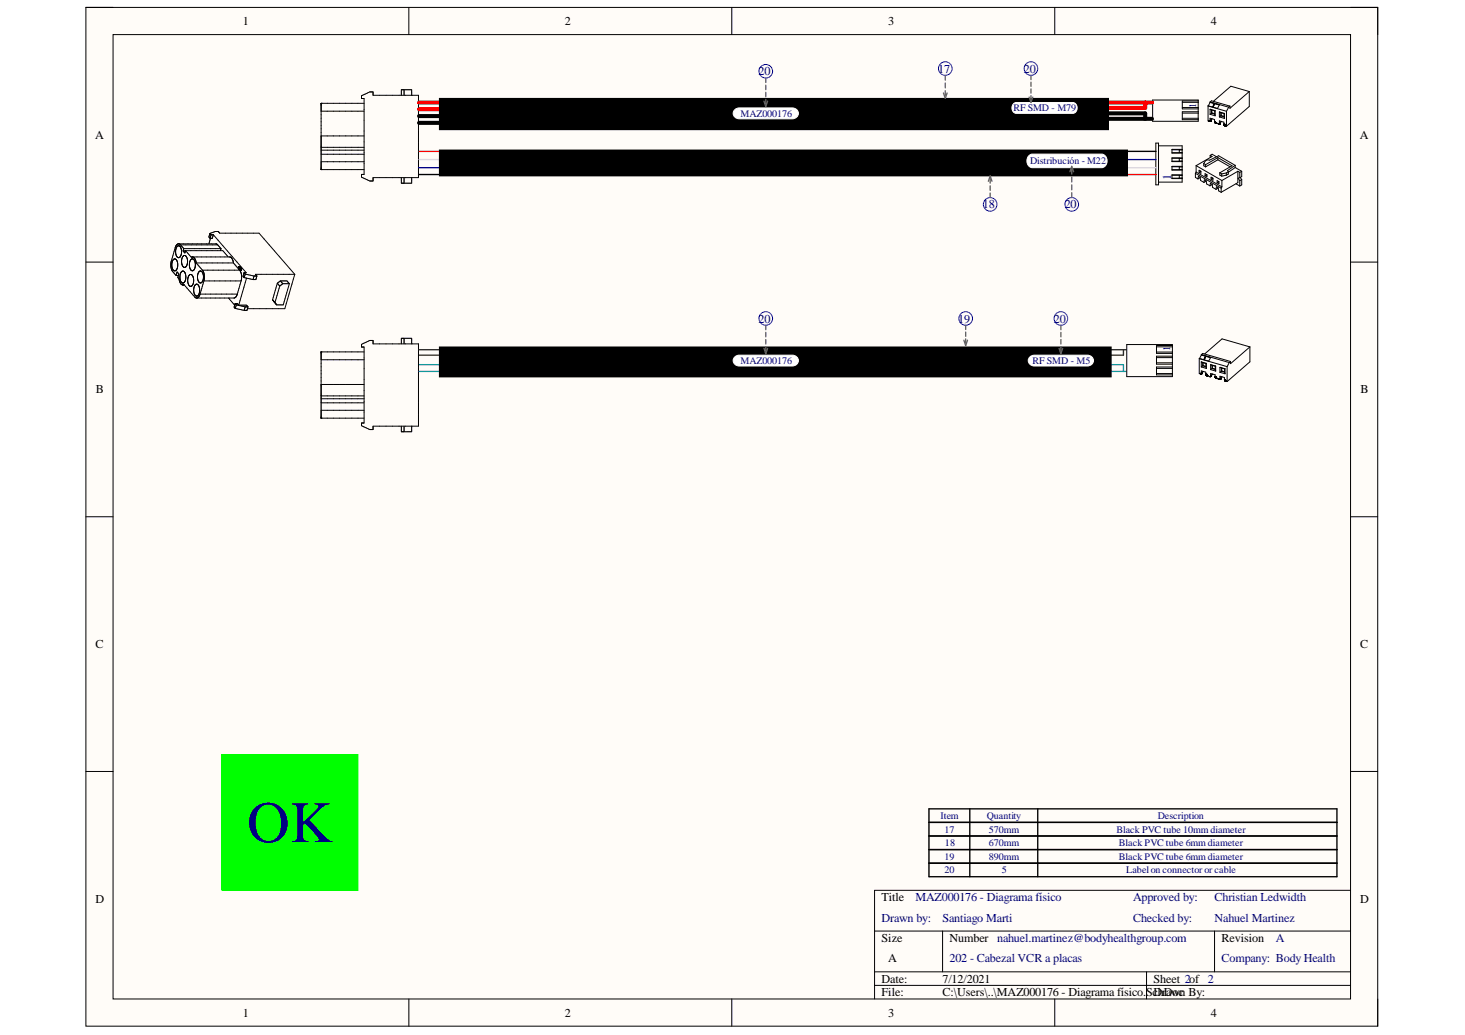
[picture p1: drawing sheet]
<svg xmlns="http://www.w3.org/2000/svg" width="297mm" height="210mm" viewBox="0 0 297 210" stroke-linecap="round" stroke-linejoin="round" font-family="sans-serif">
<path d="M17.4 1.5h261.9v206.6h-261.9z" fill-rule="evenodd" fill="#fffcf8"/>
<path d="M17.4 1.5h261.9v206.6h-261.9z" fill="none" stroke="#000" stroke-width=".2"/>
<path d="M22.9 7h250.9v195.6h-250.9z" fill-rule="evenodd" fill="#fffcf8"/>
<g fill="none" stroke="#000" stroke-width=".2">
<path d="M17.4 1.5h5.5M22.9 7h250.9v195.6h-250.9zM73.3 19.4l1.7-.8h.6v.7h9.3v16.7h-9.3v.7h-.6l-1.7-.8v-.5h.5v-15.4h-.5zM81.4 19.3v-1.1h2.1v1.1M81.9 18.2v1.1M82.9 1.5v5.5M89.1 20h135.6v6.3h-135.6zM148.4 1.5v5.5M213.9 1.5v5.5M253.3 18.6l-3.7-1.1-3.6 3.1M253.3 18.6l-3.9 3.4v-.5M253.3 18.6v3l-4.6 4"/>
<path d="M273.8 1.5h5.5v5.5M65.1 21h.1M65.1 34.4h.1M65.1 21h8.7M65.1 21v13.4M65.1 22.6h8.7M65.1 27.6h8.7M65.1 29.9h8.7M65.1 30.5h8.7M65.1 31.3h8.7M65.1 32.8h8.7M65.1 34.4h8.7"/>
<path d="M81.4 36v1.2h2.1v-1.2M81.9 36v1.2M89.1 30.4h139.5v5.3h-139.5zM233.7 20.3h9.2v4.3h-9.2zM234.3 29h.6v8.5h-.6zM234.9 29.6h4.8v7.3h-4.8M237.6 33.8h1.5v.6h-1.5M237.6 30.4h1.5v.6h-1.5M237.6 32.1h1.5v.6h-1.5M237.6 35.5h1.5v.6h-1.5M239.1 35.6h.6M239.1 36.1h.6"/>
<path d="M239.1 30.9h.6M239.1 32.6h.6M239.1 32.1h.6M239.1 30.4h.6M239.1 33.9h.6M239.1 34.4h.6M239.7 32h-2.1v.8h2.1M239.7 33.7h-2.1v.8h2.1M239.7 35.5h-2.1v.7h2.1M239.7 30.3h-2.1v.8h2.1M239.7 22.9h3.2M239.7 21.8h3.2"/>
<path d="M239.7 20.8h3.2M239.7 24h3.2M242.4 35.2l5.2 3M242.4 35.2v.8l.5 .3M242.5 33.6l5.2 3M242.5 33.6v1.3M242.5 34.9l5.2 3M242.5 34.9l-.1 .3M242.9 36.3l.1-.5 .3 .2 .1 .6 .7 .4M242.9 20.5h-3.2v1.6h3.2M242.9 22.7h-3.2v1.6h3.2M243.1 34.5l.4 .2v.5l-.4-.3z"/>
<path d="M243.3 36l-.4 .3M243.4 34.8l-.3 .1M243.4 34.8h.1M243.4 34.7v.1M244.1 33.2v.4l.3 .2M244.1 33.2l.3 .2M244.1 33.2l.3-.6 .4-.2 .4 .1 1.9-.9 3.3 1.9M244.1 37l.1-.5 .4 .2v.6l.7 .4M244.3 35.2l.4 .2v.5l-.4-.3zM244.4 33.4v.4M244.6 36.7l-.5 .3M244.6 35.5l-.3 .1"/>
<path d="M244.6 35.5h.1M244.6 35.4v.1M244.9 21.5v3l.2 .1M244.9 21.5l3.8 1.1M245.1 24.6h.1M245.2 24.6h.1M245.3 24.6h.1M245.3 24.6h-.2M245.3 24.5h.1M245.3 24.5v-.5l1 .2v.5M245.3 24.5v.1M245.3 24.4h.1"/>
<path d="M245.4 20.7v.1M245.4 20.7l1.8 .6-.4 .7-1.9-.5M245.4 22.2v1M245.4 22.2l1 .3M245.4 23.2l1 .3M245.4 22.2l.2 .1M245.4 20.8l-.4 .7M245.4 20.8l1.8 .5M245.4 31.5l.4 .2-3.3 1.9M245.4 31.5l.4-.2 .9 .5M245.4 31.5v.5M245.4 20.7h.1"/>
<path d="M245.4 20.7l.2-.3 3.8 1.1M245.4 20.7l3.7 1M245.6 35.9l.3 .2v.5l-.3-.3zM245.6 23l-.2 .2M245.6 22.3v.7M245.6 22.3l.7 .2M245.6 23l.7 .1M245.7 22.9l.6 .2M245.7 22.9l-.1 .1M245.7 22.3v.6M245.7 24.1l-.4 .3M245.8 37.4l-.4-.2-.1 .5"/>
<path d="M245.8 37.4l.1 .6 .7 .4M245.8 37.4l-.5 .3M245.8 24.1l-.5 .4M245.8 36.2h.1M245.8 36.2l-.2 .1M245.8 36.1v.1M245.9 21.6l.1 .1M245.9 21.6h.1M246 21.6v.1M246 21.3h.1M246 21.3l.1-.1-.2 .4M246.2 21.2l-.2 .5"/>
<path d="M246.2 21.2l-.2 .4M246.2 21.2l-.2 .1M246.3 24.6h.1M246.3 24.7h.1M246.3 24.7v.1M246.3 24.8h.1M246.3 24.8v.1M246.3 22.5v.6M246.3 23.1l.1 .4M246.3 24.9h.1M246.4 22.5v1M246.4 22.5h-.1"/>
<path d="M246.4 24.9h.1M246.4 24.9l.1 .1M246.5 25h.1M246.5 25l.5 .1M246.6 38.4v-.5l.4 .2 .1 .6 .5 .3M246.8 36.6l.3 .2v.5l-.3-.2zM246.9 32.4l-2.5 1.4M246.9 32.4l2.5 1.4M246.9 32l2.9 1.6-2.5 1.4M246.9 32l-2.5 1.4M246.9 32v.4M247 38.1l-.4 .3"/>
<path d="M247 25.1h.1M247 36.9l-.2 .2M247 36.9h.1M247 36.8v.1M247.1 25.1h.1M247.2 25.1h.1M247.2 25.1h-.1M247.2 25h.1M247.2 25v.1M247.2 22.7v1M247.2 25v-.5l.9 .3v.5M247.2 22.7l1.1 .3"/>
<path d="M247.2 23.7l1.1 .3M247.2 22.7l.3 .2M247.3 35v.5l.4 .2M247.3 35l.4 .3M247.5 23.5l.7 .2M247.5 23.5l-.3 .2M247.5 22.9v.6M247.5 22.9l.7 .1M247.6 22.9v.5M247.6 38.2v.8M247.6 23.4l.6 .2M247.6 23.4l-.1 .1"/>
<path d="M247.6 24.6l-.4 .3M247.7 24.7l-.5 .4M247.7 35.3v.4M247.7 37.9l-.1 .3M247.7 36.6v1.3M248.1 25.2h.1M248.1 25.3h.1M248.2 25.3h.1M248.2 25.3v.1M248.2 23v.7M248.2 23.7l.1 .3M248.2 25.4h.1"/>
<path d="M248.2 25.4l.1 .1M248.3 25.4h.1M248.3 25.4v.1M248.3 23v1M248.3 23h-.1M248.3 25.5h.1M248.4 25.5h.1M248.4 25.5l.3 .1M248.6 35.5l-.9 .2M248.6 35.1l-.9 .2M248.6 35.1v.4M248.7 22.6v3"/>
<path d="M249 34.8v.5l-.4 .2M249 34.8l-.4 .3M249.1 21.7l-.4 .9M249.4 21.5l-.3 .2M250.4 34l-1.4 .9M250.4 34l1.4 .7M250.4 33.5l-1.5 1.1 .1 .2M250.4 33.5v.5M250.6 37.3l.8 .4M251 34.7l.4 .3M251 34.7l-3.3 1.9M251 34.7v2.3l-3.4 2"/>
<path d="M251.4 35v1M251.4 36.6v1.1M251.4 36l-.4 .1 .4 .5M251.5 36l.3 .4M251.8 34.7l-.4 .3M251.8 34.7v1.1l-.4 .2M251.8 36.4v1.1l-.4 .2M251.8 36.4l-.4 .2M17.4 53.2h5.5M35 52.8l-.1 .2a1.88 1.88 0 0 0 .3 1.8l.1 .1M35 52.8h.1M35.3 54.9h.1"/>
<path d="M35.3 54.9h.3M35.5 52.5l-.5 .3M35.5 52.5h.1M35.5 52.5l.4 .4 .1 .7-.1 .8-.3 .5M35.6 54.9h.1M35.7 55.9l.2-.8 .4 .5-.1 .3M35.7 55.9h.5M35.9 49.6l-.4 .6-.9 3.5 .3 1.2 .8 1M35.9 49.6l.3-.1h7.6l.4 .2M35.9 49.6h.1M36 49.9l-.3 .5-.1 1a.7 .7 0 0 0 .8 .8M36.1 49.9h-.1"/>
<path d="M36.2 55.9a.54 .54 0 0 0 .1 .7l.4 1 .2 .2h.5M36.2 49.5l.4 .2M36.3 49.9h-.2M36.3 49.9h.1M36.4 49.9h.1M36.4 52.2h.1M36.5 49.9l.2 .6 .1 .6-.1 .6-.3 .5M36.6 49.7l.7 .7M36.6 49.7h7.6M36.9 55l-.3 .4-.1 .8 .1 .8 .4 .4M37 55h-.1M37 57.4h.1"/>
<path d="M37 55h.1M37.1 55h.1M37.1 57.8l.2-.1 2.2 2.6 .4 .1M37.1 50.9h.5M37.2 55h.1M37.2 55l.3 .4 .2 .7-.1 .7-.3 .5M37.2 57.4h-.1M37.3 50.4h7.5M37.3 50.4l-.2 .5M37.3 57.3l-.1 .1M37.4 51.8a1.55 1.55 0 0 0-.4 2.1l.3 .3h.2M37.4 51.8h.1"/>
<path d="M37.5 51.8l.1 .1M37.6 54.2h-.1M37.6 50.8l1.2 1.4 7.9-.1M37.6 50.8l-.1 .5-.4-.4M37.6 50.8h7.6l1.1 1.3M37.6 51.9h.1M37.7 51.9a1.77 1.77 0 0 1 .3 1.6l-.4 .7M38.3 57.9h.1M38.3 57.9l.1 .1M38.4 55.8l-.3 1 .2 1.1M38.4 55.8h.1M38.4 58h.1"/>
<path d="M38.5 55.7l-.1 .1M38.5 58v.1M38.5 58.1h.1M38.5 55.7h.1M38.6 58.1h.1M38.7 55.7h-.2M38.7 55.7h.1M38.7 54.7l-.3-.8 .1-.9a.51 .51 0 0 1 .6-.5 .51 .51 0 0 1 .4 .6 2.06 2.06 0 0 1-.1 1.5l-.2 .3M38.7 54.7v.1M38.7 55.7a1.55 1.55 0 0 1 .5 1.7l-.2 .5-.4 .2M38.7 54.8l.2 .1M38.9 54.9h.1"/>
<path d="M38.9 54.9h.2M39 52.1h.1M39.1 56h.1M39.1 52.1h.1M39.2 54.9h-.1M39.2 52.1l.3 .4 .3 .8M39.2 56.2v.1M39.6 60h.1M39.7 60h.1M39.7 57.7l-.3 .3-.1 .7v.7l.3 .6M39.7 57.7h.1M39.8 57.6l-.1 .1"/>
<path d="M39.8 53.3h7.5M39.8 53.3l1.2 1.5M39.8 57.6h.1M39.9 57.6h-.1M39.9 57.6h.1M40 57.6a1.71 1.71 0 0 1 .1 2.4M40.1 60h-.1M40.2 55.3l-.2 1 .3 .9M40.3 55.2l-.1 .1M40.3 57.2h.1M40.3 57.2l.2 .2M40.5 55l-.2 .2"/>
<path d="M40.5 55h.1M40.5 57.4h.1M40.6 59.6h7.5M40.6 59.6l-.3 .6-.3 .2M40.6 55h-.1M40.6 55a.96 .96 0 0 1 .7 1.1 1.37 1.37 0 0 1-.5 1.3h-.2M40.6 55h.1M41 54.8h7.6M41 54.8a2.6 2.6 0 0 1 .4 2l-.1 .2M41.3 57h7.6M41.3 57l-.7 2.6M42.5 48.2h.1"/>
<path d="M42.5 48.3h.1M42.6 47.3l1.1-.4h.6l.3 .4h7.9l7.3 8.3M42.6 47.3l-.1 .2a.56 .56 0 0 0 .1 .8M42.6 47.3l.2 .3M42.7 48.3l-.3 1.2M42.8 47.6h.1M42.8 47.6l-.2 .7M42.8 47.6h.5M43.3 47.6l-.3 .7h-.4M43.3 47.6l6.6 7.7h-.4M44.2 49.7l.6 .7M44.8 50.4l-.1 .4"/>
<path d="M46.7 52.1h.1M46.7 52.1l.2 .2M46.9 52.3h.1M47 52.3l.3 1M47.3 53.3l1.3 1.5M48.1 59.6l-.3 .6-.4 .2h-7.5M48.4 54.4h.1M48.4 54.3h.1M48.4 54.4v.1M48.4 54.2h.1M48.4 54.2v.2M48.4 54.5h.1"/>
<path d="M48.4 54.1h.1M48.4 54.1v.1M48.4 54.5h.2M48.4 54.5l.1 .1M48.5 54.3h.1M48.5 54.3l.1 .1M48.5 54.4h.1M48.5 54.2v.2M48.5 54.2h.1M48.5 54.6h.1M48.5 54.6h.2M48.5 54v.1"/>
<path d="M48.5 54.2l.1 .1M48.5 54.1h.1M48.5 54.4l.1 .1M48.5 54.4l.4 .1M48.5 54.1h-.1M48.5 54.5h.1M48.6 54.1l-.1 .1M48.6 54.1l.1 .1M48.6 54.5h.1M48.6 54.1v.1M48.6 54.6h.1M48.6 54.3h.1"/>
<path d="M48.6 54.5l.2 .3M48.6 54.4h.1M48.6 54.6l.1 .2M48.6 54.3v.1M48.6 54.7h.1M48.6 54.8l.4 .9-.1 1.3M48.6 54.5v.1M48.6 54.7h.2M48.6 54.8h.1M48.7 54.2h.1M48.7 54.8h.1M48.7 54.6h.1"/>
<path d="M48.7 54.5h.1M48.7 54.2h-.2M48.7 54.5v.1M48.7 54.4h.1M48.7 54.5l.1 .1M48.7 54.3h.1M48.7 54.3h-.1M48.7 54.7l.1 .1M48.7 54.3v.1M48.7 54.7h.2M48.8 54.8h.1M48.8 54.3h.1"/>
<path d="M48.8 54.3v.1M48.8 54.7v.1M48.8 54.5h.1M48.8 54.3l.1 .2M48.8 54.7h.1M48.8 54.7h-.1M48.8 54.5v.1M48.8 54.6h.1M48.8 54.6v.1M48.8 54.4l.1 .1M48.8 54.4h.1M48.8 54.8h-.1"/>
<path d="M48.9 54.5h.1M48.9 54.5l-.1 .3M48.9 54.5h-.1M48.9 54.5v.1M48.9 54.7l-.1 .1M48.9 57l-.8 2.6M49.3 56.1h.1M49.5 55.3l.2 .3M49.5 55.3l-.1 .3a.42 .42 0 0 0 .1 .7M49.5 56.3l1.8 .4M49.7 55.6l1.8 .4M49.7 55.6l-.2 .7"/>
<path d="M50 56.4l-1.6 5.5M51.5 56h.6M51.5 56l-.2 .7M52.1 56l-.2 .7h-.6M56.2 57.4l-.9 3.4M56.2 57.4l.5 .6M56.7 58l-.9 3.4M56.8 57l-.6 .4M56.8 57h1.4l.5 .5M56.8 57l.5 .5M57.3 57.5l-.6 .5M57.3 57.5h1.4"/>
<path d="M58.7 57.5l-1.3 4.3h-1.3M59.8 55.6l-2.1 7h-7.5M59.8 55.6h-8l.3 .4M273.8 53.2h5.5M39.9 60.4h.1M40 60.4h-.1M40 60h-.2M46.3 60.4l1.3 1.5M47.6 61.9a.42 .42 0 0 0 .1 .7M47.6 62.5h.1M47.7 61.6h.4l.3 .3M47.7 61.6l-.1 .3"/>
<path d="M47.7 61.6l.2 .2M47.7 62.6l1.8 .3M47.9 61.8l-.2 .8M47.9 61.8l1.8 .4M48.4 61.9h1.6l.3 .3M49.7 62.2l-.2 .7M49.7 62.2h.6M50.3 62.2l-.2 .7h-.6M55.3 60.8l.8 1M55.3 60.8l.5 .6M55.8 61.4l.3 .4M65.1 71.4h.1"/>
<path d="M65.1 71.4v13.4M65.1 71.4h8.7M65.1 73h8.7M65.1 78h8.7M73.3 69.8l1.7-.8h.6v.7h9.3v16.7h-9.3v.7h-.6l-1.7-.8v-.5h.5v-15.4h-.5zM81.4 69.7v-1.1h2.1v1.1M81.9 68.6v1.1M89.1 70.4h136.2v6h-136.2zM65.1 84.8h.1M65.1 80.3h8.7M65.1 80.9h8.7M65.1 81.7h8.7"/>
<path d="M65.1 83.2h8.7M65.1 84.8h8.7M81.4 86.4v1.2h2.1v-1.2M81.9 86.4v1.2M17.4 104.8h5.5M273.8 104.8h5.5M17.4 156.5h5.5M273.8 156.5h5.5M177.3 188.8h96.5M177.3 197.1h96.5M177.3 199.8h96.5M191.1 188.8v8.3"/>
<path d="M232.5 197.1v5.5M246.3 188.8v8.3M273.8 180.6h-96.5v22M82.9 202.6v5.5M148.4 202.6v5.5M213.9 202.6v5.5M279.3 202.6v5.5"/>
</g>
<path d="M85 70.9h143.3M227.8 70.9v1.1h-142.8" fill="none" stroke="#503200" stroke-width=".27"/>
<path d="M85 74h142.8v1.3M85 75.3h143.3" fill="none" stroke="#009cca" stroke-width=".27"/>
<path d="M234.4 30.7h-7.7v4.7h-141.7M188.4 164h82.7v2.8h-82.7zM196.6 164v2.8M210.4 164v2.8" fill="none" stroke="#000" stroke-width=".27"/>
<path d="M85 20.8h148.6M232.2 20.8v1.1l-147.2 .3" fill="none" stroke="#f00" stroke-width=".82"/>
<path d="M85 23.5l99.8-.5h47.4v1.1M233.6 24.1h-47.4l-101.2 .8" fill="none" stroke="#000" stroke-width=".82"/>
<path d="M85 30.7h141.1v4.7h8.3" fill="none" stroke="#f00" stroke-width=".27"/>
<path d="M85 32.4h143.1v1.6h6.3" fill="none" stroke="#f9f" stroke-width=".27"/>
<path d="M234.4 32.4h-6.9v1.6h-142.5" fill="none" stroke="#00f" stroke-width=".27"/>
<g fill="#000">
<path d="M89.1 20h135.6v6.3h-135.6z" fill-rule="evenodd"/>
<path d="M89.1 30.4h139.5v5.3h-139.5z" fill-rule="evenodd"/>
<path d="M89.1 70.4h136.2v6h-136.2z" fill-rule="evenodd"/>
</g>
<path d="M208.7 31.5l.6-.2h14.1a1.41 1.41 0 0 1 1.1 1.3 1.41 1.41 0 0 1-1.1 1.4h-14.1a1.45 1.45 0 0 1-.6-2.5z" fill="#fff"/>
<path d="M208.7 31.5l.6-.2h14.1a1.41 1.41 0 0 1 1.1 1.3 1.41 1.41 0 0 1-1.1 1.4h-14.1a1.45 1.45 0 0 1-.6-2.5z" fill="none" stroke="#fff" stroke-width=".2"/>
<path d="M205.4 21.1l.6-.3h11.5a1.13 1.13 0 0 1 .9 1.1 1.13 1.13 0 0 1-.9 1.1h-11.5a1.15 1.15 0 0 1-.6-1.9z" fill="#fff"/>
<path d="M205.4 21.1l.6-.3h11.5a1.13 1.13 0 0 1 .9 1.1 1.13 1.13 0 0 1-.9 1.1h-11.5a1.15 1.15 0 0 1-.6-1.9z" fill="none" stroke="#fff" stroke-width=".2"/>
<path d="M208.7 72.5l.6-.4 .4-.1h10.8a1.11 1.11 0 0 1 1.2 1.1 1.11 1.11 0 0 1-1.2 1.1h-10.8a1.11 1.11 0 0 1-1-.5 1.11 1.11 0 0 1 0-1.2z" fill="#fff"/>
<path d="M208.7 72.5l.6-.4 .4-.1h10.8a1.11 1.11 0 0 1 1.2 1.1 1.11 1.11 0 0 1-1.2 1.1h-10.8a1.11 1.11 0 0 1-1-.5 1.11 1.11 0 0 1 0-1.2z" fill="none" stroke="#fff" stroke-width=".2"/>
<g fill="none" stroke="#00f" stroke-width=".2">
<circle cx="191.7" cy="13.9" r="1.38"/>
<circle cx="209" cy="13.9" r="1.38"/>
<circle cx="200.8" cy="41.5" r="1.38"/>
<circle cx="217.3" cy="41.5" r="1.38"/>
<circle cx="195.8" cy="64.6" r="1.38"/>
<circle cx="215.1" cy="64.6" r="1.38"/>
</g>
<g fill="none" stroke="#646464" stroke-width=".27">
<path d="M191.3 18.9l.4 1.1 .3-1.1M191.7 15.3v1M191.7 16.8v1M191.7 18.4v1M208.7 19.7l.3 1.1 .4-1.1M209 15.3v.8M209 16.7v.8M209 18v.9M209 19.4v.9M200.4 36.8l.4-1.1 .3 1.1M200.8 36.2v.9M200.8 37.7v.9"/>
<path d="M200.8 39.2v.9M216.9 34.8l.4-1.1 .4 1.1M217.3 34.3v1M217.3 35.9v1M217.3 37.5v1M217.3 39.1v1M195.4 69l.4 1.1 .4-1.1M195.8 66v.8M195.8 67.3v.9M195.8 68.7v.9M214.7 70.6l.4 1.1 .4-1.1M215.1 66v.9"/>
<path d="M215.1 67.4v.9M215.1 68.9v.9M215.1 70.3v.9"/>
</g>
<path d="M188.4 166.8h82.7v11h-82.7zM188.4 169.5h82.7M188.4 172.3h82.7M188.4 175.1h82.7M196.6 166.8v11M210.4 166.8v11" fill="none" stroke="#000" stroke-width=".27"/>
<path d="M45 153h27.6v27.6h-27.6z" fill-rule="evenodd" fill="#0f0"/>
<path d="M45 153h27.6v27.6h-27.6z" fill="none" stroke="#0f0" stroke-width=".2"/>
<g fill="none" stroke="#000" stroke-width=".2">
<path d="M228.5 69.9h9.2v6.5h-9.2zM234.5 74.7h3.2M234.5 73.6h3.2M234.5 72.5h3.2M234.5 71.4h3.2M234.5 70.3h3.2M234.5 75.8h3.2M237.7 74.4h-3.2v1.6h3.2M237.7 72.2h-3.2v1.7h3.2M237.7 70.1h-3.2v1.6h3.2M243.2 72.7v3.1h.1M243.2 72.7l5.6 1.7"/>
<path d="M243.4 75.8h.1M243.5 75.8h-.1M243.5 75.8h.1M243.5 75.8l.1-.6 .9 .3v.5M243.6 75.7h.1M243.6 75.7l-.1 .1M243.6 72h.1M243.6 72l1.9 .5-.4 .7-1.9-.5M243.6 73.4v1M243.6 73.4l1 .3M243.6 74.4l1 .3M243.6 73.4l.3 .1"/>
<path d="M243.6 72l-.4 .7M243.6 72l1.9 .5M243.6 71.9v.1M243.6 71.9l.3-.2 5.6 1.6M243.6 71.9l5.6 1.6M243.9 74.2l-.3 .2M243.9 73.5v.7M243.9 73.5l.6 .2M243.9 74.2l.6 .2M243.9 74.1l.6 .2M243.9 74.1v.1M243.9 73.6v.5"/>
<path d="M243.9 75.3l-.3 .3M244 75.3l-.5 .5M244.1 72.8l.1 .1M244.2 72.5h.1M244.2 72.5h.1l-.2 .3M244.4 72.4l-.2 .5M244.4 72.4l-.2 .1M244.4 72.4h.1M244.5 75.9h.1M244.5 76h.1M244.5 76v.1M244.5 76l.1 .1"/>
<path d="M244.5 73.7v.7M244.5 74.4l.1 .3M244.5 76.1h.1M244.6 76.1h.1M244.6 73.7v1M244.6 76.1v.1M244.6 73.7h-.1M244.6 76.2h.1M244.7 76.2h.1M244.7 76.2l.5 .2M244.8 76.2h.1M245.3 76.4h.1"/>
<path d="M245.4 76.3h.1M245.4 76.3l-.1 .1M245.5 76.2l-.1 .1M245.5 73.9v1.1M245.5 73.9l1 .3M245.5 75l1 .3M245.5 73.9l.2 .2M245.7 74.1l.7 .2M245.7 74.7l.7 .2M245.7 74.7l-.2 .3M245.7 74.1v.6M245.8 75.9l-.3 .3v-.4l.9 .2v.5"/>
<path d="M245.8 74.7l.6 .2M245.8 74.7h-.1M245.8 74.1v.6M245.9 75.9l-.5 .4M246.4 76.4h.1M246.4 76.5h.1M246.4 76.5v.1M246.4 76.6h.1M246.4 74.3v.6M246.4 74.9l.1 .4M246.4 76.6l.1 .1M246.5 76.7h.1"/>
<path d="M246.5 74.2v1.1M246.5 74.2l-.1 .1M246.5 76.7l.1 .1M246.6 76.7h.1M246.6 76.8l.5 .1M246.6 76.8h.1M247.1 76.9h.1M247.2 76.9h.1M247.3 76.9h.1M247.3 76.9h-.2M247.3 76.8h.1M247.3 76.8v.1"/>
<path d="M247.3 76.8l.1-.5 .9 .3v.5M247.4 74.5v1M247.4 74.5l1 .3M247.4 75.5l1 .3M247.4 74.5l.2 .1M247.6 75.3l.7 .2M247.6 75.3l-.2 .2M247.6 74.6v.7M247.6 74.6l.7 .2M247.7 76.4l-.3 .3M247.7 75.2l.6 .2M247.7 75.2l-.1 .1"/>
<path d="M247.7 74.7v.5M247.8 76.4l-.5 .5M248.3 77h.1M248.3 77.1h.1M248.3 74.8v.7M248.3 77.1v.1M248.3 75.5l.1 .3M248.3 77.2h.1M248.4 77.2h.1M248.4 74.8v1M248.4 74.8h-.1M248.4 77.2v.1"/>
<path d="M248.4 77.3h.1M248.5 77.3h.1M248.5 77.3l.3 .1M248.8 74.4v3M249.2 73.5l-.4 .9M249.5 73.3l-.3 .2M253.4 70.4l-5.6-1.7-3.6 3.1M253.4 70.4l-3.9 3.4v-.5M253.4 70.4v3l-4.6 4"/>
</g>
<path d="M148.9 72.5l.6-.4 .4-.1h10.7a1.11 1.11 0 0 1 1.3 1.1 1.11 1.11 0 0 1-1.3 1.1h-10.7a1.11 1.11 0 0 1-1.1-.5 1.11 1.11 0 0 1 .1-1.2z" fill="#fff"/>
<path d="M148.9 72.5l.6-.4 .4-.1h10.7a1.11 1.11 0 0 1 1.3 1.1 1.11 1.11 0 0 1-1.3 1.1h-10.7a1.11 1.11 0 0 1-1.1-.5 1.11 1.11 0 0 1 .1-1.2z" fill="none" stroke="#fff" stroke-width=".2"/>
<circle cx="155.3" cy="64.6" r="1.38" fill="none" stroke="#00f" stroke-width=".2"/>
<path d="M154.9 70.6l.4 1.2 .3-1.2M155.3 66v.9M155.3 67.4v.9M155.3 68.9v.9M155.3 70.3v.9" fill="none" stroke="#646464" stroke-width=".27"/>
<path d="M148.9 22.3l.6-.4h.4h10.7a1.11 1.11 0 0 1 1.3 1.1 1.11 1.11 0 0 1-1.3 1.1h-10.7a1.11 1.11 0 0 1-1.1-.6 1.11 1.11 0 0 1 .1-1.2z" fill="#fff"/>
<path d="M148.9 22.3l.6-.4h.4h10.7a1.11 1.11 0 0 1 1.3 1.1 1.11 1.11 0 0 1-1.3 1.1h-10.7a1.11 1.11 0 0 1-1.1-.6 1.11 1.11 0 0 1 .1-1.2z" fill="none" stroke="#fff" stroke-width=".2"/>
<circle cx="155.3" cy="14.5" r="1.38" fill="none" stroke="#00f" stroke-width=".2"/>
<path d="M155.3 15.8v.9M155.3 17.3v.9M155.3 18.7v.9M154.9 20.5l.4 1.1 .3-1.1M155.3 20.2v.9" fill="none" stroke="#646464" stroke-width=".27"/>
<text font-size="11.9" fill="#000080" x="50.1" y="170.8">OK</text>
<g font-size="2.5">
<text x="49.2" y="5.1">1</text>
<text x="114.5" y="5.1">2</text>
<text x="180.1" y="5.1">3</text>
<text x="245.5" y="5.1">4</text>
<text x="19.3" y="28.1">A</text>
<text x="275.7" y="28.1">A</text>
<text x="19.5" y="79.8">B</text>
<text x="275.9" y="79.8">B</text>
<text x="19.4" y="131.5">C</text>
<text x="275.8" y="131.5">C</text>
<text x="19.4" y="183.1">D</text>
<text x="178.7" y="182.8">Title</text>
<text x="275.8" y="183.1">D</text>
<text x="178.7" y="191">Size</text>
<text x="192.5" y="191">Number nahuel.martinez@bodyhealthgroup.com</text>
<text x="247.7" y="191">Revision</text>
<text x="180.1" y="195.2">A</text>
<text x="178.7" y="199.3">Date:</text>
<text x="178.7" y="202.1">File:</text>
<text x="191.1" y="199.3">7/12/2021</text>
<text x="191.1" y="202.1">C:\Users\..\MAZ000176 - Diagrama físico.ScDrawn By:</text>
<text x="233.9" y="199.3">Sheet 2of 2</text>
<text x="234.8" y="202.1">hDoc</text>
<text x="49.2" y="206.2">1</text>
<text x="114.5" y="206.2">2</text>
<text x="180.1" y="206.2">3</text>
<text x="245.5" y="206.2">4</text>
</g>
<g font-size="2.5" fill="#000080">
<text x="153.8" y="15.3">20</text>
<text x="190.2" y="14.7">17</text>
<text x="207.6" y="14.7">20</text>
<text x="237.4" y="36.4" transform="rotate(-90 237.4 36.4)">1</text>
<text x="199.3" y="42.3">18</text>
<text x="215.9" y="42.3">20</text>
<text x="153.8" y="65.4">20</text>
<text x="194.3" y="65.4">19</text>
<text x="213.7" y="65.4">20</text>
<text x="185.6" y="182.8">MAZ000176 - Diagrama físico</text>
<text x="229.8" y="182.8">Approved by:</text>
<text x="246.2" y="182.8">Christian Ledwidth</text>
<text x="178.7" y="187">Drawn by:</text>
<text x="191.1" y="187">Santiago Marti</text>
<text x="229.8" y="187">Checked by:</text>
<text x="246.2" y="187">Nahuel Martinez</text>
<text x="258.7" y="191">A</text>
<text x="192.5" y="195.2">202 - Cabezal VCR a placas</text>
<text x="247.7" y="195.2">Company: Body Health</text>
</g>
<g font-size="2" fill="#000080">
<text x="150.1" y="23.7">MAZ000176</text>
<text x="205.5" y="22.6">RF SMD - M79</text>
<text x="242.5" y="21.9" transform="rotate(-90 242.5 21.9)">1</text>
<text x="208.9" y="33.3">Distribución - M22</text>
<text x="237.3" y="71.2" transform="rotate(-90 237.3 71.2)">1</text>
<text x="150.1" y="73.8">MAZ000176</text>
<text x="209.4" y="73.8">RF SMD - M5</text>
<text x="190.7" y="166.1">Item</text>
<text x="200.1" y="166.1">Quantity</text>
<text x="234.7" y="166.1">Description</text>
<text x="191.5" y="168.9">17</text>
<text x="191.6" y="171.6">18</text>
<text x="200.5" y="168.9">570mm</text>
<text x="200.5" y="171.6">670mm</text>
<text x="226.4" y="168.9">Black PVC tube 10mm diameter</text>
<text x="226.9" y="171.6">Black PVC tube 6mm diameter</text>
<text x="191.5" y="174.4">19</text>
<text x="191.5" y="177.1">20</text>
<text x="200.5" y="174.4">890mm</text>
<text x="203.1" y="177.1">5</text>
<text x="226.9" y="174.4">Black PVC tube 6mm diameter</text>
<text x="228.3" y="177.1">Labelon connector or cable</text>
</g>
</svg>
